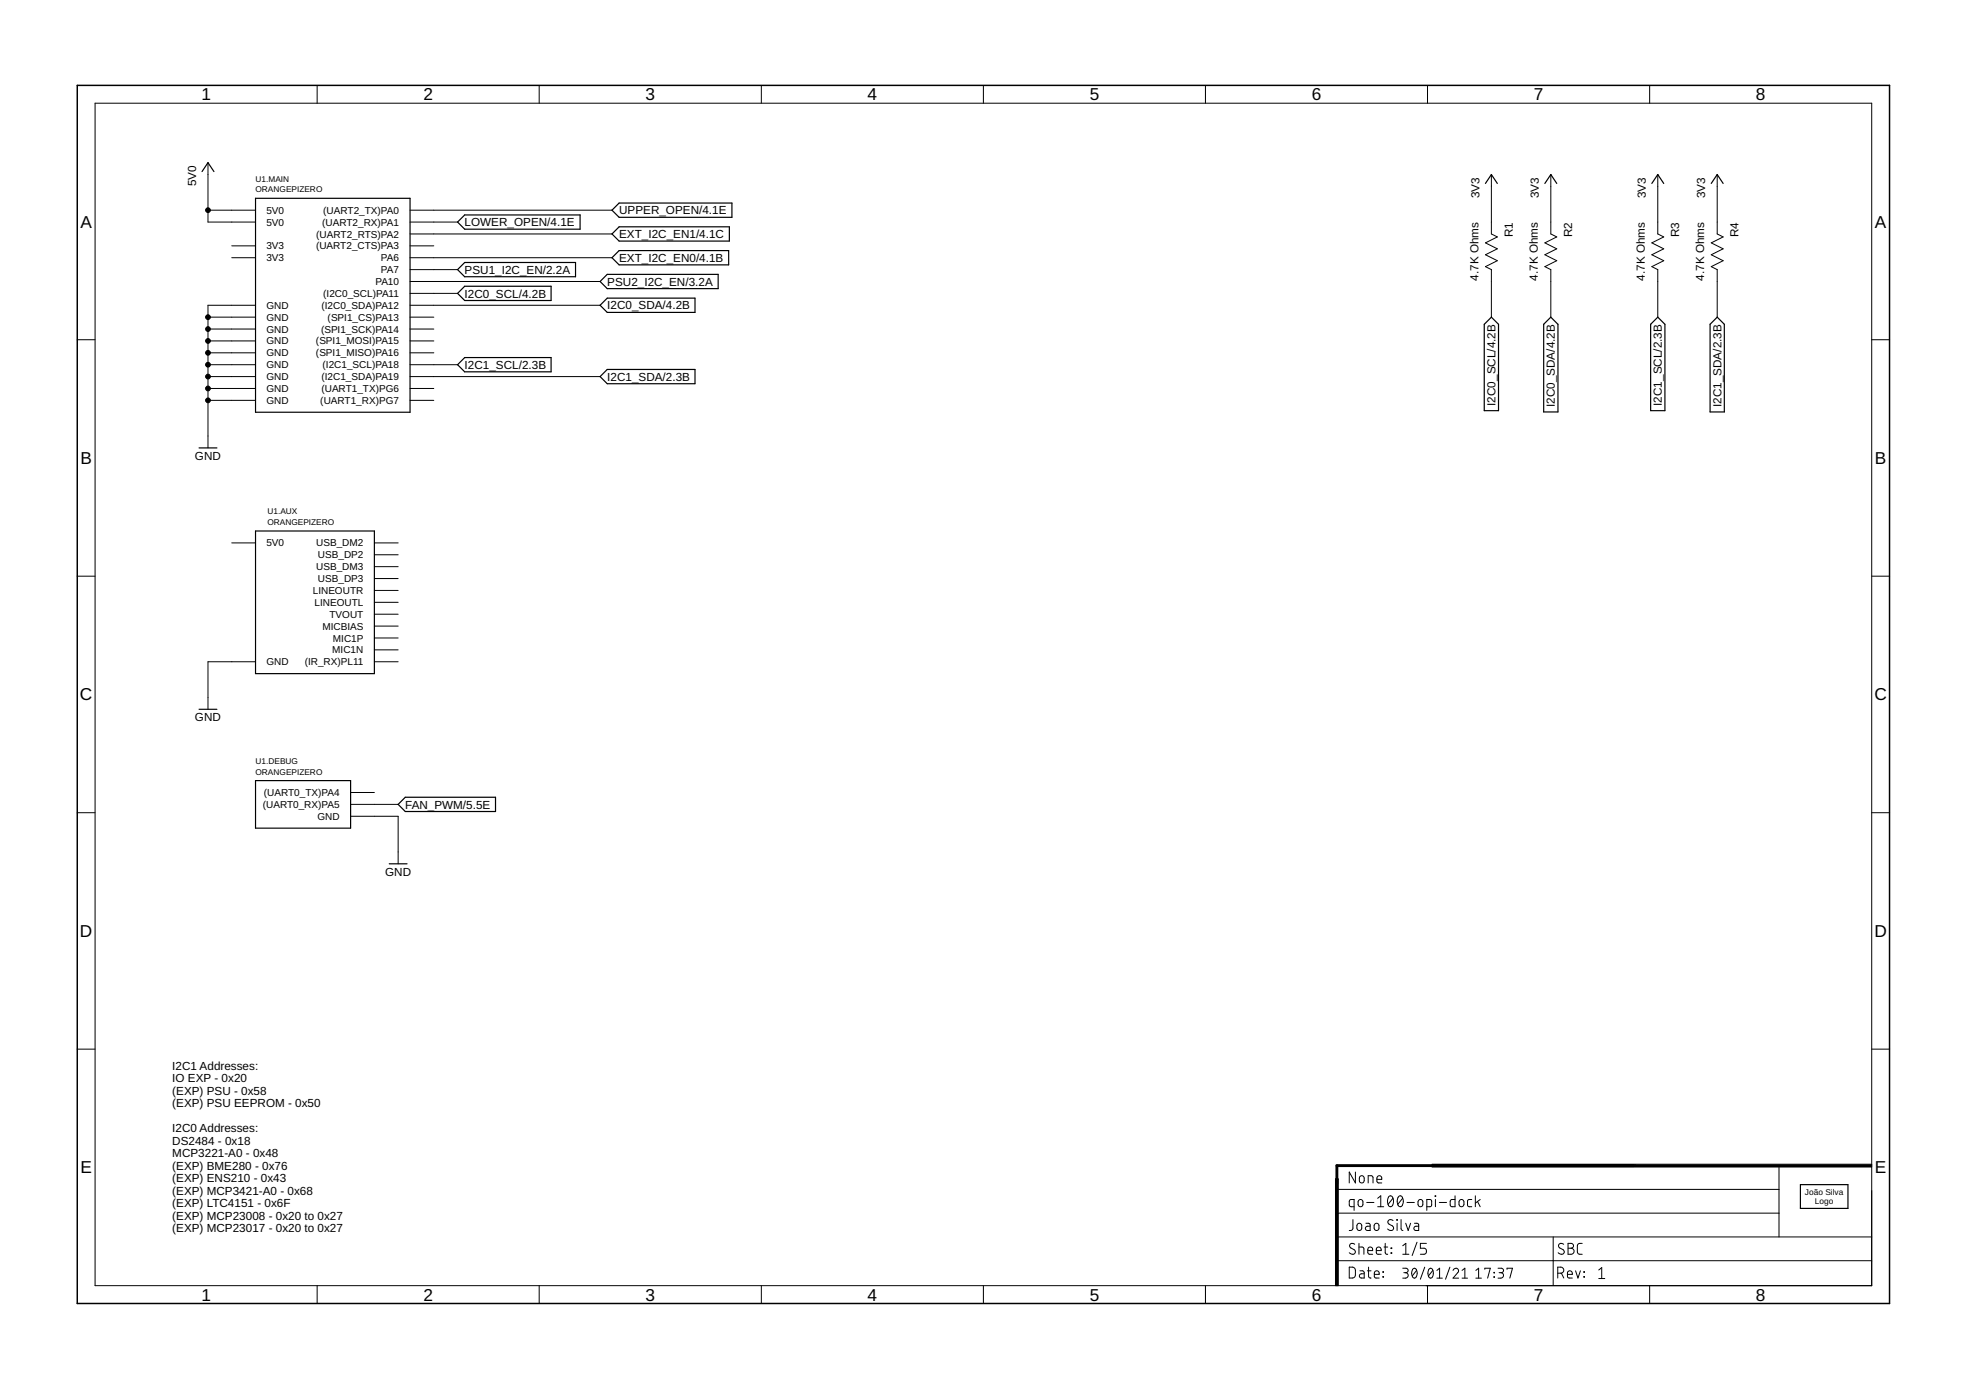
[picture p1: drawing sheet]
<svg xmlns="http://www.w3.org/2000/svg" width="420mm" height="297mm" viewBox="0 0 420 297" stroke-linecap="round" stroke-linejoin="round" font-family="sans-serif">
<g fill="none" stroke="#000" stroke-width=".25">
<path d="M43.2 36.7l1.2-1.9 1.3 1.9M317.5 39.2l1.2-1.9 1.3 1.9M330.2 39.2l1.2-1.9 1.3 1.9M353 39.2l1.3-1.9 1.3 1.9M365.7 39.2l1.3-1.9 1.3 1.9M54.6 42.4h33v45.7h-33zM97.8 57.6l1.5-1.5h23.7v3h-23.7zM97.8 47.5l1.5-1.6h24.7v3.1h-24.7zM129.8 58.6h23.7v3.1h-23.7l-1.6-1.5zM132.3 43.4h24.1v3h-24.1l-1.5-1.5zM132.3 48.5h23.6v3h-23.6l-1.5-1.5zM132.3 53.6h23.4v3h-23.4l-1.5-1.5z"/>
<path d="M97.8 62.7l1.5-1.5h18.5v3h-18.5zM99.3 76.4h18.5v3.1h-18.5l-1.5-1.6zM129.8 63.7h18.7v3.1h-18.7l-1.6-1.6zM129.8 79h18.7v3h-18.7l-1.6-1.5zM317.2 69.3l1.5-1.5 1.6 1.5v18.5h-3.1zM329.9 69.3l1.5-1.5 1.6 1.5v18.7h-3.1zM352.8 69.3l1.5-1.5 1.5 1.5v18.5h-3zM365.5 69.3l1.5-1.5 1.5 1.5v18.7h-3zM42.5 95.7h3.9M54.6 113.5h25.4v30.5h-25.4zM42.5 151.6h3.9M54.6 166.8h20.3v10.2h-20.3z"/>
<path d="M85.1 171.9l1.5-1.5h19.3v3h-19.3zM83.2 184.6h3.8M384.8 253.2h10.1v5h-10.1z"/>
</g>
<g fill="none" stroke="#000" stroke-width=".21">
<path d="M67.8 18.2v3.9M115.2 18.2v3.9M162.7 18.2v3.9M210.2 18.2v3.9M257.6 18.2v3.9M305.1 18.2v3.9M352.6 18.2v3.9M20.3 22.1h379.7v252.6h-379.7zM44.4 34.8v12.7h10.2M318.7 37.3v12.7l1.3 .6-2.5 1.3 2.5 1.3-2.5 1.2 2.5 1.3-2.5 1.3 1.2 .6v10.2M331.4 37.3v12.7l1.3 .6-2.5 1.3 2.5 1.3-2.5 1.2 2.5 1.3-2.5 1.3 1.2 .6v10.2M354.3 37.3v12.7l1.3 .6-2.6 1.3 2.6 1.3-2.6 1.2 2.6 1.3-2.6 1.3 1.3 .6v10.2"/>
<path d="M367 37.3v12.7l1.3 .6-2.6 1.3 2.6 1.3-2.6 1.2 2.6 1.3-2.6 1.3 1.3 .6v10.2M44.4 44.9h10.2M49.5 52.5h5.1M49.5 55.1h5.1M87.6 44.9h43.2M87.6 52.5h5.1M87.6 47.5h10.2M87.6 55.1h43.2M87.6 57.6h10.2M87.6 50h43.2M16.5 72.6h3.8M44.4 75.4h10.2"/>
<path d="M44.4 70.3h10.2M44.4 77.9h10.2M44.4 72.9h10.2M44.4 67.8h10.2M54.6 65.2h-10.2v30.5M87.6 65.2h40.6M87.6 62.7h10.2M87.6 75.4h5.1M87.6 70.3h5.1M87.6 77.9h10.2M87.6 72.9h5.1M87.6 67.8h5.1"/>
<path d="M87.6 60.2h40.6M400 72.6h3.8M44.4 83h10.2M44.4 85.6h10.2M44.4 80.5h10.2M87.6 83h5.1M87.6 85.6h5.1M87.6 80.5h40.6M49.5 116h5.1M80 116h5.1M80 118.6h5.1M16.5 123.1h3.8"/>
<path d="M80 121.1h5.1M80 123.6h5.1M80 126.2h5.1M80 128.7h5.1M80 131.3h5.1M80 133.8h5.1M80 136.3h5.1M80 138.9h5.1M400 123.1h3.8M54.6 141.4h-10.2v10.2M80 141.4h5.1M16.5 173.7h3.8"/>
<path d="M74.9 174.4h10.2v10.2M74.9 169.4h5.1M74.9 171.9h10.2M400 173.7h3.8M16.5 224.2h3.8M400 224.2h3.8M285.7 254.2h94.5M285.7 259.2h94.5M289.4 257.9h-.8l-.2-.3v-.9l.2-.4h.8v2.4M289.7 250.5v2.3l-1.3-2.3v2.3M290.4 256.5l.5-.2a.92 .92 0 0 1 .1 1.5l-.3 .1-.3-.2-.2-.3zM290.6 251.4l.5-.2a.92 .92 0 0 1 .2 1.5l-.4 .1-.3-.2z"/>
<path d="M292.1 257h1.5M292.4 252.8v-1.6l.9 .2 .1 1.4M294.3 252h1a.55 .55 0 0 0-.4-.7 .55 .55 0 0 0-.6 .5l.1 .9 .9 .1M294.4 257.9h1.3M294.4 256.1l.7-.6v2.4M296.8 255.7a.62 .62 0 0 1 .8 0 .62 .62 0 0 1 .2 .7 .99 .99 0 0 1-.8 1.5 1.68 1.68 0 0 1-.2-2.2zM297.7 256.1l-1 1.3M298.9 255.7a.53 .53 0 0 1 .6-.1 .53 .53 0 0 1 .3 .5 1.34 1.34 0 0 1-.5 1.8 1.4 1.4 0 0 1-.4-2.2zM299.8 256.1l-1.1 1.3M300.7 257h1.6M303.2 256.5l.5-.2a.92 .92 0 0 1 .1 1.5l-.3 .1-.3-.2-.2-.3zM304.9 257.9h.8l.2-.3v-1l-.2-.3h-.8v2.4"/>
<path d="M306.7 255.5l.1 .2zM306.8 256.3v1.6M307.6 257h1.5M311 255.5v2.4h-.8l-.3-.4 .1-.9 .2-.3h.8M311.9 256.5l.4-.2 .4 .2 .2 .9a.53 .53 0 0 1-.6 .5 .53 .53 0 0 1-.5-.5zM314.5 256.3h-.6l-.3 .4 .1 1.1 .8 .1M315.3 255.5v2.4M315.8 256.8l.5 1.1M316.3 256.3l-1 .8M380.2 249.1v15.2M67.8 274.7v3.9M115.2 274.7v3.9"/>
<path d="M162.7 274.7v3.9M210.2 274.7v3.9M257.6 274.7v3.9M285.7 269.4h114.3M285.7 264.3h114.3M288.4 270.8h.8l.4 .4v1.5l-.4 .4h-.8zM289.1 260.6v2l-.2 .3-.5 .1M289.5 265.9a.58 .58 0 0 0-.9-.1 .58 .58 0 0 0 .1 .9l.7 .4a.58 .58 0 0 1 .1 .8 .58 .58 0 0 1-.9 0l-.2-.2M290.2 261.5l.4-.1a.92 .92 0 0 1 .2 1.5l-.4 .1a.92 .92 0 0 1-.2-1.5zM290.4 266.5l1 .1 .1 1.4M290.4 265.7v2.3M290.6 271.6h.7l.2 .3v1.2h-.5a.46 .46 0 0 1-.5-.4 .46 .46 0 0 1 .5-.5h.5"/>
<path d="M291.9 261.4h.7l.2 .2v1.4h-.6a.46 .46 0 0 1-.4-.5 .46 .46 0 0 1 .4-.5h.6M292.2 271.6h.8M292.3 267.3h1a.54 .54 0 0 0-.3-.8 .54 .54 0 0 0-.7 .5l.1 .9 .9 .1M292.5 270.8v1.9l.1 .3 .4 .1M293.7 272.3h1a.54 .54 0 0 0-.3-.7 .54 .54 0 0 0-.7 .5l.1 .9 .9 .1M293.8 261.6l.5-.2a.92 .92 0 0 1 .1 1.5l-.3 .1-.3-.2-.1-.4zM294.1 267.3h1.1a.54 .54 0 0 0-.4-.8 .54 .54 0 0 0-.7 .5l.1 .9 1 .1M295.6 272.8l.1 .1zM295.6 271.8l.1 .1zM295.8 266.5h.8M296 265.7l.1 2.1 .5 .2M297.3 266.7l.1 .1z"/>
<path d="M297.3 267.7l.1 .1zM297.7 260.8a.58 .58 0 0 0-.9-.1 .58 .58 0 0 0 .1 .9l.7 .4a.59 .59 0 0 1 0 .9 .59 .59 0 0 1-.8-.1l-.3-.2M298.5 260.6l.1 .2zM298.6 261.4v1.6M299.4 260.6v2l.2 .2 .2 .2M299.8 271h.7a.48 .48 0 0 1 .4 .5 .48 .48 0 0 1-.4 .5h-.5M299.8 268h1.3M299.8 266.2l.6-.5v2.3M300.4 272a.58 .58 0 0 1 .6 .6 .58 .58 0 0 1-.6 .5h-.6M300.4 261.4l.5 1.6 .6-1.6M302 271.2l.1-.1a.88 .88 0 0 1 .8 1.2l-.1 .3a.51 .51 0 0 1-.5 .5 .51 .51 0 0 1-.5-.5l-.1-.8zM302.3 261.4h.7l.2 .2v1.4h-.6a.46 .46 0 0 1-.4-.5 .46 .46 0 0 1 .4-.5h.6"/>
<path d="M302.7 271.5l-.9 1.2M302.8 265.5l-1 2.8M304.5 270.8l-.9 2.6M304.8 265.7h-1.2v1h.7a.66 .66 0 0 1 .6 .7 .66 .66 0 0 1-.6 .6h-.7M305.1 274.7v3.9M305.4 271.2l.2-.1a.86 .86 0 0 1 .7 1.2v.3a.51 .51 0 0 1-.5 .5 .51 .51 0 0 1-.6-.5v-.8zM306.2 271.5l-.9 1.2M307.1 273.1h1.2M307.1 271.5l.6-.5v2.1M309.9 270.8l-1 2.6M310.5 271.5a.58 .58 0 0 1 .9-.5 .58 .58 0 0 1 .1 1l-1 1.1h1.2M312.5 273.1h1.1"/>
<path d="M312.5 271.5l.6-.5v2.1M315.4 273.1h1.2M315.4 271.5l.6-.5v2.1M317.3 271.3v-.3h1.2l-.6 2.1M319.3 271.9l.1 .1zM319.3 272.8l.1 .2zM320.1 271h.8a.48 .48 0 0 1 .4 .5 .48 .48 0 0 1-.4 .5h-.5M320.7 272a.58 .58 0 0 1 .6 .6 .58 .58 0 0 1-.6 .5h-.6M322.1 271.3v-.3h1.1l-.5 2.1M331.9 264.3v10.4M332.9 272.1h.6a.65 .65 0 0 0 .7-.7 .65 .65 0 0 0-.7-.6h-.6v2.3M333.7 272.1l.5 1"/>
<path d="M334.2 265.9a.58 .58 0 0 0-.9-.1 .58 .58 0 0 0 0 .9l.8 .4a.59 .59 0 0 1 0 .8 .59 .59 0 0 1-.9 0l-.2-.2M335 272.3h1a.54 .54 0 0 0-.3-.7 .54 .54 0 0 0-.7 .5l.1 .9 .9 .1M335.1 265.7h.6a.52 .52 0 0 1 .6 .5 .52 .52 0 0 1-.6 .5 .65 .65 0 0 1 .7 .7 .65 .65 0 0 1-.7 .6h-.6zM335.1 266.7h.6M336.7 271.6l.5 1.5 .6-1.5M338.1 265.7h-.7l-.3 .5 .1 1.6 .3 .2h.6M338.5 271.8l.1 .1zM338.5 272.8l.1 .1zM341.7 271.4l.6-.5v2.3M341.7 273.2h1.3M352.6 274.7v3.9"/>
</g>
<path d="M16.5 18.2h387.3v260.4h-387.3z" fill="none" stroke="#000" stroke-width=".32"/>
<path d="M285.4 251.9h.6v22.8h-.6zM306 248.8h94v.6h-94z" fill="#000" stroke="#000" stroke-width=".21"/>
<path d="M349.2 249.1h-63.5v3.8" fill="none" stroke="#000" stroke-width=".61"/>
<g fill="#000" stroke="#000" stroke-width=".21">
<circle cx="44.4" cy="44.9" r=".51"/>
<circle cx="44.4" cy="77.9" r=".51"/>
<circle cx="44.4" cy="70.3" r=".51"/>
<circle cx="44.4" cy="75.4" r=".51"/>
<circle cx="44.4" cy="72.9" r=".51"/>
<circle cx="44.4" cy="67.8" r=".51"/>
<circle cx="44.4" cy="85.6" r=".51"/>
<circle cx="44.4" cy="80.5" r=".51"/>
<circle cx="44.4" cy="83" r=".51"/>
</g>
<g font-size="3.7">
<text x="43" y="21.4">1</text>
<text x="90.5" y="21.4">2</text>
<text x="138" y="21.4">3</text>
<text x="185.4" y="21.4">4</text>
<text x="232.9" y="21.4">5</text>
<text x="280.3" y="21.4">6</text>
<text x="327.8" y="21.4">7</text>
<text x="375.3" y="21.4">8</text>
<text x="17.2" y="48.6">A</text>
<text x="400.7" y="48.6">A</text>
<text x="17.2" y="99.2">B</text>
<text x="400.7" y="99.2">B</text>
<text x="17.1" y="149.7">C</text>
<text x="400.6" y="149.7">C</text>
<text x="17.1" y="200.2">D</text>
<text x="400.6" y="200.2">D</text>
<text x="17.2" y="250.8">E</text>
<text x="400.7" y="250.8">E</text>
<text x="43" y="277.9">1</text>
<text x="90.5" y="277.9">2</text>
<text x="138" y="277.9">3</text>
<text x="185.4" y="277.9">4</text>
<text x="232.9" y="277.9">5</text>
<text x="280.3" y="277.9">6</text>
<text x="327.8" y="277.9">7</text>
<text x="375.3" y="277.9">8</text>
</g>
<g font-size="2.5">
<text x="41.9" y="39.8" transform="rotate(-90 41.9 39.8)">5V0</text>
<text x="132.3" y="45.8">UPPER_OPEN/4.1E</text>
<text x="316.2" y="42.4" transform="rotate(-90 316.2 42.4)">3V3</text>
<text x="328.9" y="42.4" transform="rotate(-90 328.9 42.4)">3V3</text>
<text x="351.8" y="42.4" transform="rotate(-90 351.8 42.4)">3V3</text>
<text x="364.4" y="42.4" transform="rotate(-90 364.4 42.4)">3V3</text>
<text x="99.3" y="48.3">LOWER_OPEN/4.1E</text>
<text x="132.3" y="50.9">EXT_I2C_EN1/4.1C</text>
<text x="323.3" y="50.7" transform="rotate(-90 323.3 50.7)">R1</text>
<text x="336" y="50.7" transform="rotate(-90 336 50.7)">R2</text>
<text x="358.8" y="50.7" transform="rotate(-90 358.8 50.7)">R3</text>
<text x="371.5" y="50.7" transform="rotate(-90 371.5 50.7)">R4</text>
<text x="99.3" y="58.5">PSU1_I2C_EN/2.2A</text>
<text x="132.3" y="56">EXT_I2C_EN0/4.1B</text>
<text x="316" y="60" transform="rotate(-90 316 60)">4.7K Ohms</text>
<text x="328.7" y="60" transform="rotate(-90 328.7 60)">4.7K Ohms</text>
<text x="351.5" y="60" transform="rotate(-90 351.5 60)">4.7K Ohms</text>
<text x="364.2" y="60" transform="rotate(-90 364.2 60)">4.7K Ohms</text>
<text x="99.3" y="63.6">I2C0_SCL/4.2B</text>
<text x="129.8" y="61">PSU2_I2C_EN/3.2A</text>
<text x="129.8" y="66.1">I2C0_SDA/4.2B</text>
<text x="99.3" y="78.8">I2C1_SCL/2.3B</text>
<text x="129.8" y="81.4">I2C1_SDA/2.3B</text>
<text x="319.6" y="86.7" transform="rotate(-90 319.6 86.7)">I2C0_SCL/4.2B</text>
<text x="332.3" y="87" transform="rotate(-90 332.3 87)">I2C0_SDA/4.2B</text>
<text x="355.2" y="86.7" transform="rotate(-90 355.2 86.7)">I2C1_SCL/2.3B</text>
<text x="367.9" y="87" transform="rotate(-90 367.9 87)">I2C1_SDA/2.3B</text>
<text x="41.7" y="98.2">GND</text>
<text x="41.7" y="154.1">GND</text>
<text x="86.6" y="172.8">FAN_PWM/5.5E</text>
<text x="82.3" y="187.1">GND</text>
<text x="36.8" y="228.6">I2C1 Addresses:</text>
<text x="36.8" y="231.3">IO EXP - 0x20</text>
<text x="36.8" y="234">(EXP) PSU - 0x58</text>
<text x="36.8" y="236.6">(EXP) PSU EEPROM - 0x50</text>
<text x="36.8" y="242">I2C0 Addresses:</text>
<text x="36.8" y="244.6">DS2484 - 0x18</text>
<text x="36.8" y="247.3">MCP3221-A0 - 0x48</text>
<text x="36.8" y="250">(EXP) BME280 - 0x76</text>
<text x="36.8" y="252.6">(EXP) ENS210 - 0x43</text>
<text x="36.8" y="255.3">(EXP) MCP3421-A0 - 0x68</text>
<text x="36.8" y="258">(EXP) LTC4151 - 0x6F</text>
<text x="36.8" y="260.6">(EXP) MCP23008 - 0x20 to 0x27</text>
<text x="36.8" y="263.3">(EXP) MCP23017 - 0x20 to 0x27</text>
</g>
<g font-size="2.1">
<text x="56.9" y="45.7">5V0</text>
<text x="69.1" y="45.7">(UART2_TX)PA0</text>
<text x="56.9" y="53.3">3V3</text>
<text x="56.9" y="48.2">5V0</text>
<text x="67.5" y="53.3">(UART2_CTS)PA3</text>
<text x="67.6" y="50.8">(UART2_RTS)PA2</text>
<text x="68.9" y="48.2">(UART2_RX)PA1</text>
<text x="56.9" y="55.8">3V3</text>
<text x="81.4" y="55.8">PA6</text>
<text x="81.4" y="58.4">PA7</text>
<text x="56.9" y="66">GND</text>
<text x="68.7" y="66">(I2C0_SDA)PA12</text>
<text x="69.1" y="63.5">(I2C0_SCL)PA11</text>
<text x="80.2" y="60.9">PA10</text>
<text x="56.9" y="71.1">GND</text>
<text x="56.9" y="68.5">GND</text>
<text x="68.6" y="71.1">(SPI1_SCK)PA14</text>
<text x="70" y="68.5">(SPI1_CS)PA13</text>
<text x="56.9" y="76.2">GND</text>
<text x="56.9" y="73.6">GND</text>
<text x="67.5" y="73.6">(SPI1_MOSI)PA15</text>
<text x="67.5" y="76.2">(SPI1_MISO)PA16</text>
<text x="56.9" y="78.7">GND</text>
<text x="56.9" y="81.2">GND</text>
<text x="56.9" y="83.8">GND</text>
<text x="68.7" y="83.8">(UART1_TX)PG6</text>
<text x="68.7" y="81.2">(I2C1_SDA)PA19</text>
<text x="68.9" y="78.7">(I2C1_SCL)PA18</text>
<text x="56.9" y="86.3">GND</text>
<text x="68.5" y="86.3">(UART1_RX)PG7</text>
<text x="56.9" y="116.8">5V0</text>
<text x="67.6" y="116.8">USB_DM2</text>
<text x="68" y="119.3">USB_DP2</text>
<text x="67.6" y="121.9">USB_DM3</text>
<text x="68" y="124.4">USB_DP3</text>
<text x="66.8" y="126.9">LINEOUTR</text>
<text x="67.2" y="129.5">LINEOUTL</text>
<text x="68.9" y="134.6">MICBIAS</text>
<text x="70.4" y="132">TVOUT</text>
<text x="71.1" y="137.1">MIC1P</text>
<text x="56.9" y="142.2">GND</text>
<text x="65.1" y="142.2">(IR_RX)PL11</text>
<text x="71" y="139.6">MIC1N</text>
<text x="56.2" y="172.7">(UART0_RX)PA5</text>
<text x="56.4" y="170.1">(UART0_TX)PA4</text>
<text x="67.8" y="175.2">GND</text>
</g>
<g font-size="1.8">
<text x="54.6" y="41.1">ORANGEPIZERO</text>
<text x="54.6" y="38.8">U1.MAIN</text>
<text x="57.1" y="112.2">ORANGEPIZERO</text>
<text x="57.1" y="109.9">U1.AUX</text>
<text x="54.6" y="165.5">ORANGEPIZERO</text>
<text x="54.6" y="163.3">U1.DEBUG</text>
<text x="385.7" y="255.4">João Silva</text>
<text x="387.9" y="257.3">Logo</text>
</g>
</svg>
